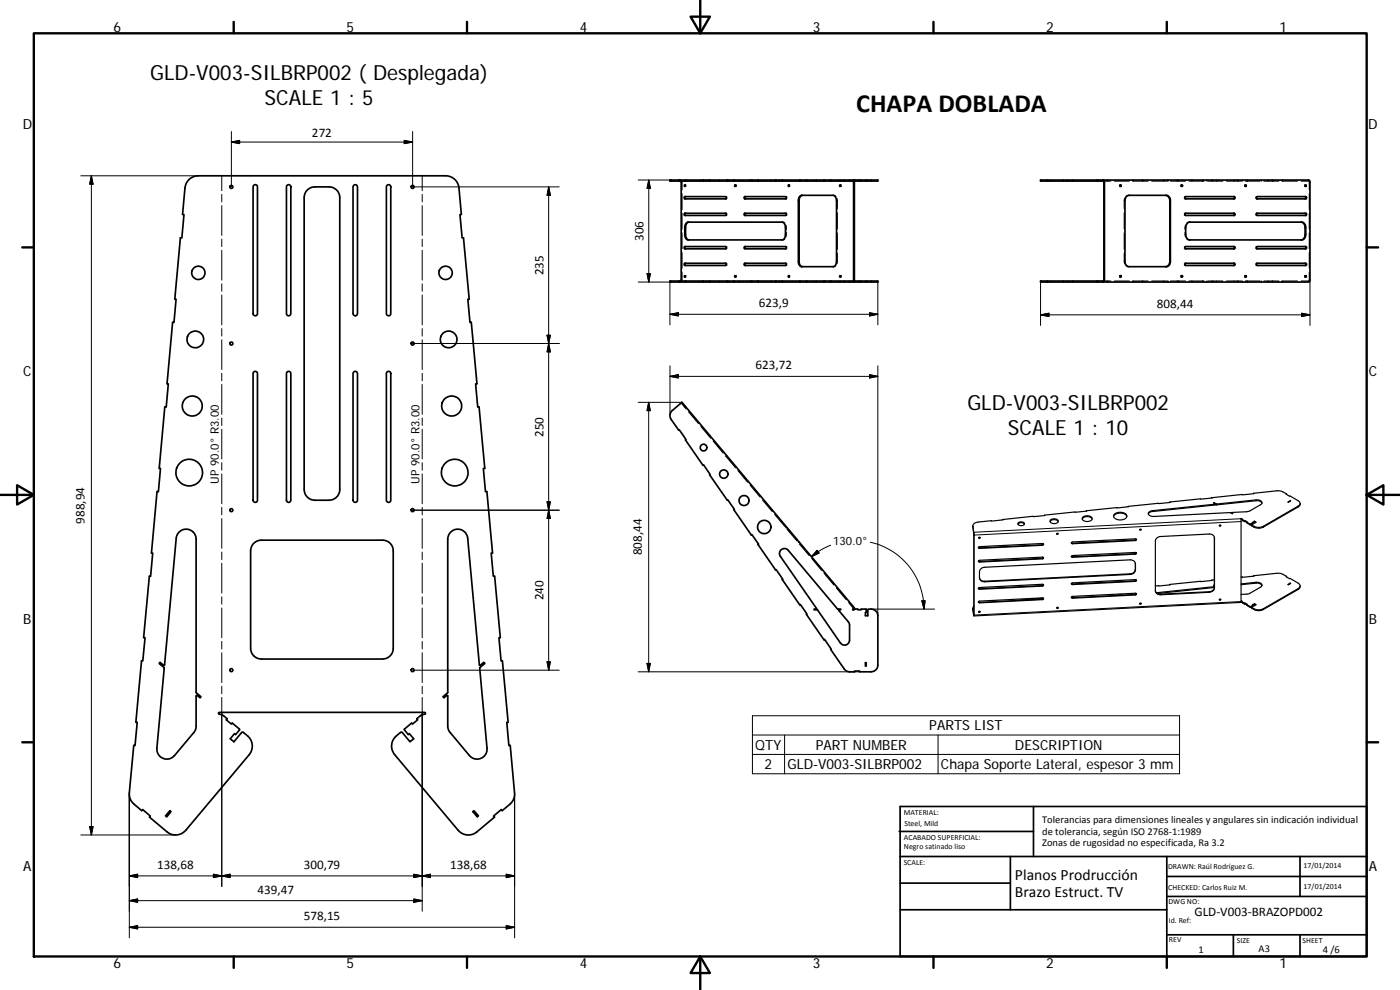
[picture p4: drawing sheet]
<svg xmlns="http://www.w3.org/2000/svg" width="420mm" height="297mm" viewBox="0 0 420 297" stroke-linecap="round" stroke-linejoin="round" font-family="sans-serif">
<g fill="none" stroke="#000" stroke-width=".51">
<path d="M56.8 53.8l1.2-.8 1.5-.3h74.2a4 4 0 0 1 4 3.7l.8 7.9-.5 .1 .7 7h.4l1.7 18.3-.4 .1 .6 7 .4-.1 1.7 18.4-.4 .1 .7 7 .4-.1 1.7 18.4-.4 .1 .6 7 .4-.1 1.7 18.4h-.4l.6 7h.5l1.6 18.4h-.4l.7 7h.4l1.7 18.4h-.4l.6 7h.4l1.3 14.2a3.9 3.9 0 0 1-1.4 3.4l-2.3 1.9-.2-.3-2.4 2 .3 .3-5.3 4.4a4 4 0 0 1-5.6-.5l-19-22.7a4 4 0 0 1 .5-5.6l1.5-1.1 2.6 2.9 1.1-.9-1.4-1.6-.3 .3-1.2-1.6 2.2-1.8 .3 .3 1.6-1.3-.3-.4 1.3-1 1.1-.3 .1-.5h-62l.2 .5 1.1 .3 1.3 1-.3 .4 1.6 1.3 .2-.3 2.1 1.7 .1 .3-1.2 1.4-.3-.3-1.3 1.6 1.1 .9 2.5-2.9 1.6 1.1a4 4 0 0 1 .5 5.6l-19 22.7a4 4 0 0 1-5.7 .5l-5.2-4.4 .2-.3-2.3-2-.3 .3-2.3-1.9a4 4 0 0 1-1.4-3.4l1.3-14.2h.4l.7-7h-.4l1.7-18.4h.4l.6-7h-.4l1.7-18.4h.4l.6-7h-.3l1.6-18.4 .4 .1 .7-7-.4-.1 1.7-18.4 .4 .1 .6-7-.4-.1 1.7-18.4 .4 .1 .6-7-.3-.1 1.6-18.3h.5l.6-7-.4-.1 .7-7.9 .4-1.4zM76.2 55.6a.66 .66 0 0 1 .7-.1 .66 .66 0 0 1 .4 .6v38a.66 .66 0 0 1-.7 .7 .66 .66 0 0 1-.6-.7v-38zM86.2 55.6a.66 .66 0 0 1 .7-.1 .66 .66 0 0 1 .4 .6v38a.66 .66 0 0 1-.7 .7 .66 .66 0 0 1-.6-.7v-38zM92.2 57l1-.7 .9-.2h4.7a3.3 3.3 0 0 1 3.2 3.2v87.6a3.3 3.3 0 0 1-3.2 3.2h-4.3a3.2 3.2 0 0 1-3.2-3.2v-87.6l.2-1.2zM106.2 55.6a.67 .67 0 0 1 .7-.1 .67 .67 0 0 1 .4 .6v38a.67 .67 0 0 1-.7 .6 .67 .67 0 0 1-.7-.6v-38zM116.2 55.6a.66 .66 0 0 1 .7-.1 .66 .66 0 0 1 .4 .6v38a.66 .66 0 0 1-.7 .7 .66 .66 0 0 1-.6-.7v-38zM203.7 54h-2.6v.3h2.6M203.7 54h2M203.7 54.3h2M203.7 54v.3M203.9 54v.3M204.2 54.3l.2 .2v29.5l-.2 .3"/>
<path d="M205.4 59.1l12.3-.1 .2 .3-.2 .4h-12.2zM205.6 55.6v.3M205.7 54.3h5.3M205.7 54h5.3M205.7 54v.3M205.7 59a.36 .36 0 0 0-.2 .3 .36 .36 0 0 0 .2 .4M211 54h7.2M211 54.3h7.2M211 54v.3M211.1 54v.3M213 54v.3M218.2 54h2"/>
<path d="M218.2 54.3h2M218.2 54v.3M218.4 54v.3M220.2 54.3h5.3M220.2 54h5.3M220.2 54v.3M220.7 55.6v.3M223.4 59.1l12.3-.1 .2 .4-.2 .3h-12.2zM223.7 59l-.2 .2 .2 .5M225.5 54h2M225.5 54v.3M225.5 54.3h2"/>
<path d="M225.7 54v.3M227.5 54.3h5.3M227.5 54h5.3M227.5 54v.3M232.8 54h2M232.8 54.3h2M232.8 54v.3M232.9 54v.3M234.8 54.3h5.2M234.8 54h5.2M234.8 54v.3M236.8 55.6v.3"/>
<path d="M240 54v.3M240 54h2M240 54.3h2M240.1 58.8l.5-.2h9.4a1.41 1.41 0 0 1 1 1.6v18.2a1.49 1.49 0 0 1-1 1.6h-9.4a1.34 1.34 0 0 1-1-1.6v-18.5zM240.2 54v.3M240.8 58.6a1.34 1.34 0 0 0-1 1.6v18.2a1.39 1.39 0 0 0 1 1.6M242 54v.3M242 54.3h5.3M242 54h5.3M247.3 54h2M247.3 54.3h2M247.3 54v.3"/>
<path d="M247.5 54v.3M249.3 54h14.2v.3h-14.2M249.3 54v.3M252.2 55.6v.3M256 54.3l.2 .2v29.5l-.2 .3M256.4 54.3v30M256.5 54v.3M258 54v.3M331.1 54h-18.8v.3h18.8M331.1 54v.3M331.1 54h61.7l.3 .6v29.4l-.2 .6h-61.8M331.1 54l.4 .4v29.8l-.4 .4"/>
<path d="M331.1 54.3l.2 .3v29.4l-.2 .3M336.2 55.5v.4M338 59l.8-.4h11.2a1.42 1.42 0 0 1 1.2 1.6v18.2a1.46 1.46 0 0 1-1.2 1.6h-11.2a1.38 1.38 0 0 1-1.2-1.6v-18.5zM349.8 58.6a1.49 1.49 0 0 1 1.3 1.6v18.2a1.54 1.54 0 0 1-1.3 1.6M354.6 55.5v.4M355.7 59.1l14.7-.1a.35 .35 0 0 1 .3 .3 .35 .35 0 0 1-.3 .4h-14.6l-.2-.4zM370.2 59a.35 .35 0 0 1 .3 .3 .35 .35 0 0 1-.3 .4M373.7 55.5v.4M377.1 59.1l14.8-.1a.35 .35 0 0 1 .2 .3 .35 .35 0 0 1-.2 .4h-14.6l-.2-.3zM391.7 59a.35 .35 0 0 1 .2 .3 .35 .35 0 0 1-.2 .4M391.8 55.5v.4M205.4 64.1l12.3-.1 .2 .3-.2 .3h-12.2z"/>
<path d="M205.4 74.1l12.3-.1 .2 .3-.2 .4h-12.2zM205.4 79h12.3l.2 .3-.2 .4h-12.2l-.2-.4zM205.7 79a.35 .35 0 0 0-.2 .3 .35 .35 0 0 0 .2 .4M205.7 74a.36 .36 0 0 0-.2 .3 .36 .36 0 0 0 .2 .4M205.7 64a.35 .35 0 0 0-.2 .3 .35 .35 0 0 0 .2 .3M206 66.9l.5-.2h28.2a1.41 1.41 0 0 1 1 1.5v2.2a1.49 1.49 0 0 1-1 1.6h-28.2a1.34 1.34 0 0 1-1-1.6v-2.4zM206.8 66.7a1.38 1.38 0 0 0-1.1 1.5v2.2a1.44 1.44 0 0 0 1.1 1.6M223.4 64.1l12.3-.1 .2 .4-.2 .2h-12.2zM223.4 74.1l12.3-.1 .2 .4-.2 .3h-12.2zM223.4 79.1l12.3-.1 .2 .4-.2 .3h-12.2zM223.7 64l-.2 .2 .2 .4M223.7 74l-.2 .2 .2 .5"/>
<path d="M223.7 79l-.2 .2 .2 .5M355.7 64.1l14.7-.1a.34 .34 0 0 1 .3 .3 .34 .34 0 0 1-.3 .3h-14.6zM355.7 74.1l14.7-.1a.35 .35 0 0 1 .3 .3 .35 .35 0 0 1-.3 .4h-14.6zM355.8 79h14.6a.34 .34 0 0 1 .3 .3 .34 .34 0 0 1-.3 .4h-14.6l-.2-.4zM356.5 66.9l.6-.2h33.5a1.44 1.44 0 0 1 1.3 1.5v2.2a1.49 1.49 0 0 1-1.3 1.6h-33.5a1.44 1.44 0 0 1-1.3-1.6l.1-2.7zM370.2 64a.34 .34 0 0 1 .3 .3 .34 .34 0 0 1-.3 .3M370.2 74a.35 .35 0 0 1 .3 .3 .35 .35 0 0 1-.3 .4M370.2 79a.34 .34 0 0 1 .3 .3 .34 .34 0 0 1-.3 .4M377.1 74.1l14.8-.1a.35 .35 0 0 1 .2 .3 .35 .35 0 0 1-.2 .4h-14.6l-.2-.3zM377.1 64.1l14.8-.1a.34 .34 0 0 1 .2 .3 .34 .34 0 0 1-.2 .3h-14.6l-.2-.2zM377.2 79h14.7a.34 .34 0 0 1 .2 .3 .34 .34 0 0 1-.2 .4h-14.6l-.2-.4zM390.5 66.7a1.45 1.45 0 0 1 1.2 1.5v2.2a1.5 1.5 0 0 1-1.2 1.6"/>
<path d="M391.7 79a.34 .34 0 0 1 .2 .3 .34 .34 0 0 1-.2 .4M391.7 74a.35 .35 0 0 1 .2 .3 .35 .35 0 0 1-.2 .4M391.7 64a.34 .34 0 0 1 .2 .3 .34 .34 0 0 1-.2 .3M203.7 84.3h2M203.7 84.6h2M203.7 84.3h-2.6v.3h2.6M203.7 84.3v.3M203.9 84.3v.3M205.6 82.8v.3M205.7 84.3h5.3M205.7 84.6h5.3M205.7 84.3v.3"/>
<path d="M211 84.3h2M211 84.6h2M211 84.3v.3M211.1 84.3v.3M213 84.3h5.2M213 84.6h5.2M213 84.3v.3M218.2 84.3h2M218.2 84.6h2M218.2 84.3v.3M218.4 84.3v.3M220.2 84.3h5.3"/>
<path d="M220.2 84.6h5.3M220.2 84.3v.3M220.7 82.8v.3M225.5 84.3h2M225.5 84.6h2M225.5 84.3v.3M225.7 84.3v.3M227.5 84.3h5.3M227.5 84.6h5.3M227.5 84.3v.3M232.8 84.3h2M232.8 84.6h2"/>
<path d="M232.8 84.3v.3M232.9 84.3v.3M234.8 84.3h5.2M234.8 84.6h5.2M234.8 84.3v.3M236.8 82.8v.3M240 84.3h2M240 84.3v.3M240 84.6h2M240.2 84.3v.3M242 84.3v.3M242 84.3h5.3"/>
<path d="M242 84.6h5.3M247.3 84.3h2M247.3 84.6h2M247.3 84.3v.3M247.5 84.3v.3M249.3 84.3h14.2v.3h-14.2M249.3 84.3v.3M252.2 82.8v.3M256.5 84.3v.3M258 84.3v.3M331.1 84.3h-18.8v.3h18.8M331.1 84.3v.3"/>
<path d="M336.2 82.7v.4M354.6 82.7v.4M373.7 82.7v.4M391.8 82.7v.4M76.2 111.6a.66 .66 0 0 1 .7-.1 .66 .66 0 0 1 .4 .6v38a.66 .66 0 0 1-.7 .6 .66 .66 0 0 1-.6-.6v-38zM86.2 111.6a.66 .66 0 0 1 .7-.1 .66 .66 0 0 1 .4 .6v38a.66 .66 0 0 1-.7 .6 .66 .66 0 0 1-.6-.6v-38zM106.2 111.6a.67 .67 0 0 1 .7-.1 .67 .67 0 0 1 .4 .6v38a.67 .67 0 0 1-.7 .6 .67 .67 0 0 1-.7-.6v-38zM116.2 111.6a.66 .66 0 0 1 .7-.1 .66 .66 0 0 1 .4 .6v38a.66 .66 0 0 1-.7 .6 .66 .66 0 0 1-.6-.6v-38zM201.5 123.4l3.2-2.7 51.7 61.7-.5 .4 .1 .2 .8-.2 1.7 .2v-.2h1.4l.1 .9h-.3v1h.7l.1-1.9a2.18 2.18 0 0 1 3 1.9v14.9a2.04 2.04 0 0 1-2 2h-3.5v-.3l-3.3 .2-.9-.3-.4-.5-5.9-8.9-.2 .2-7.1-10.6-.2 .1-7.1-10.6-.1 .1-5.3-7.6 .2-.1-2-2.9-.2 .1-5.3-7.6 .2-.1-7.4-10.3 .1-.2-2-2.8-.1 .1-5.3-7.6 .2-.1-2-2.9-.2 .1-2.3-3.3a1.99 1.99 0 0 1 .1-2.4zM53.8 159.7a2.97 2.97 0 0 1 3.2-.7 2.97 2.97 0 0 1 1.9 2.8v45.9l1.4 1.3-.3 .4-.9-.8-.2 .2v9.1l-.3 1.2-6.2 7.6a3 3 0 0 1-3.5 .8 3 3 0 0 1-1.8-3l2.2-24-1.5-1.4 .2-.4 1.1 .9h.3l3.5-38.1 .3-1.2zM135.1 159.9a2.99 2.99 0 0 1 3.2-1 2.99 2.99 0 0 1 2.1 2.6l3.5 38 .2 .1 1.1-.9 .3 .4-1.5 1.4 2.2 24a3 3 0 0 1-1.9 3 3 3 0 0 1-3.4-.8l-6.3-7.6-.2-1.2v-9.1l-.3-.2-.9 .8-.3-.4 1.5-1.3v-45.9l.2-1.2zM76.2 163l1-.7 1.2-.2h36.4a3.2 3.2 0 0 1 3.2 3.2v29.2a3.2 3.2 0 0 1-3.2 3.2h-36.4a3.3 3.3 0 0 1-3.2-3.2v-29.2l.3-1.3z"/>
<path d="M234.3 165.1a1.53 1.53 0 0 1 2.3 0l14.7 17.6 1 .1v.2l-.6 .1 2.9 3.5 .3 .7 .1 4.8a1.51 1.51 0 0 1-1.1 1.4 1.51 1.51 0 0 1-1.7-.6l-6.8-9.9h-1.1v-.2l.8-.2-11.1-15.9-.1-.9zM259.7 198.8h.3v1.1h-.3zM51 243.2l.3 .3-1.3 1.6-.3-.3zM141.9 243.5l.3-.3 1.4 1.6-.4 .3zM269.8 249.5h40.4M270.1 257h140.1M270.1 242h140.1v45h-140.1zM303.2 257v16M310.2 242v15M350.2 257v30M390.2 257v12M270.1 273h80.1"/>
<path d="M270.1 265h33.1M350.2 269h60M350.2 263h60M350.2 280.5h60M370.2 280.5v6.5M390.2 280.5v6.5"/>
<circle cx="69.4" cy="56.1" r=".45"/>
<circle cx="123.8" cy="56.1" r=".45"/>
<circle cx="205.5" cy="55.7" r=".19"/>
<circle cx="220.6" cy="55.7" r=".19"/>
<circle cx="236.7" cy="55.7" r=".19"/>
<circle cx="252.1" cy="55.7" r=".19"/>
<circle cx="336.3" cy="55.7" r=".2"/>
<circle cx="354.7" cy="55.7" r=".2"/>
<circle cx="373.8" cy="55.7" r=".2"/>
<circle cx="391.8" cy="55.7" r=".19"/>
<circle cx="59.5" cy="81.9" r="2.01"/>
<circle cx="133.7" cy="81.9" r="2.01"/>
<circle cx="205.5" cy="82.9" r=".18"/>
<circle cx="220.6" cy="82.9" r=".18"/>
<circle cx="236.7" cy="82.9" r=".18"/>
<circle cx="252.1" cy="82.9" r=".18"/>
<circle cx="336.3" cy="82.9" r=".19"/>
<circle cx="354.7" cy="82.9" r=".19"/>
<circle cx="373.9" cy="82.9" r=".19"/>
<circle cx="391.8" cy="82.9" r=".18"/>
<circle cx="58.6" cy="101.9" r="2.5"/>
<circle cx="69.4" cy="103.1" r=".45"/>
<circle cx="123.8" cy="103.1" r=".45"/>
<circle cx="134.6" cy="101.9" r="2.5"/>
<circle cx="57.7" cy="121.8" r="3"/>
<circle cx="135.6" cy="121.8" r="3"/>
<circle cx="211.1" cy="134.3" r="1"/>
<circle cx="56.8" cy="141.8" r="4"/>
<circle cx="69.4" cy="153.1" r=".44"/>
<circle cx="123.8" cy="153.1" r=".44"/>
<circle cx="136.5" cy="141.8" r="4"/>
<circle cx="217.2" cy="142.2" r="1.25"/>
<circle cx="223.3" cy="150.2" r="1.49"/>
<circle cx="229.4" cy="158.1" r="2"/>
<circle cx="69.4" cy="201.1" r=".44"/>
<circle cx="123.8" cy="201.1" r=".44"/>
</g>
<g fill="none" stroke="#000" stroke-width=".36">
<path d="M204.2 54l.3 .1M204.6 54.4l.1 2.6M204.7 58.1v4.8M205.5 55.5h.1M205.5 55.9h.1M205.6 55.6h.3M205.6 55.9h.3M205.7 55.5h.1M205.7 55.9h.1M205.9 54v.1M205.9 54.2v.1M210.2 54v.1"/>
<path d="M210.2 54.2v.1M212.1 54v.1M212.1 54.2v.1M213.1 54v.1M213.1 54.2v.1M216 54v.1M216 54.2v.1M217.7 59.7h.1M217.7 59h.1M217.9 59l.3 .2M218.2 59.5l-.3 .2M218.4 54v.1"/>
<path d="M218.4 54.2v.1M220.4 54v.1M220.4 54.2v.1M220.6 55.5h.1M220.6 55.9h.1M220.7 55.6h.2M220.7 55.9h.2M220.8 55.5h.1M220.8 55.9h.1M221.8 54v.1M221.8 54.2v.1M224.8 54v.1"/>
<path d="M224.8 54.2v.1M227.3 54v.1M227.3 54.2v.1M227.7 54v.1M227.7 54.2v.1M231.4 54v.1M231.4 54.2v.1M233.9 54v.1M233.9 54.2v.1M234.9 54v.1M234.9 54.2v.1M235.7 59.7h.1"/>
<path d="M235.7 59h.1M235.9 59l.2 .2M236.1 59.5l-.2 .2M236.7 55.5h.2M236.7 55.9h.2M236.8 55.6h.2M236.8 55.9h.2M242.2 54v.1M242.2 54.2v.1M244.3 54v.1M244.3 54.2v.1M245.1 54v.1"/>
<path d="M245.1 54.2v.1M249.4 54v.1M249.4 54.2v.1M250 58.6h.1M250.2 58.6l.6 .3M251.2 59.5l.1 3.1M251.7 54v.1M251.7 54.2v.1M252.1 55.5h.1M252.1 55.9h.1M252.2 55.6h.2M252.2 55.9h.2"/>
<path d="M252.3 55.5h.1M252.3 55.9h.1M252.3 54v.1M252.3 54.2v.1M255 54v.1M255 54.2v.1M255.9 54.2v.1M256.1 54.1h-.2M256.3 54.2l.1 .1M257.4 54v.1M257.4 54.2v.1M258.5 54v.1"/>
<path d="M258.5 54.2v.1M259.7 54v.1M259.7 54.2v.1M260 54v.1M260 54.2v.1M260.4 54v.1M260.4 54.2v.1M312.5 54v.1M312.5 54.2v.1M314 54v.1M314 54.2v.1M315 54v.1"/>
<path d="M315 54.2v.1M319 54v.1M319 54.2v.1M319.1 54v.1M319.1 54.2v.1M320.3 54v.1M320.3 54.2v.1M321.9 54v.1M321.9 54.2v.1M322 54v.1M322 54.2v.1M329.1 54v.1"/>
<path d="M329.1 54.2v.1M329.5 54v.1M329.5 54.2v.1M329.6 54v.1M329.6 54.2v.1M330.1 54v.1M330.1 54.2v.1M330.8 54v.1M330.8 54.2v.1M330.9 54v.1M330.9 54.2v.1M331.1 54.2l2.2 .1"/>
<path d="M331.1 54v.1M332.3 54v.1M332.3 54.2v.1M332.5 54v.1M332.5 54.2v.1M334.5 54.3h4.4M336 55.9h.2M336.1 55.5h.2M336.1 55.9h.2M336.2 55.5l-.2 .1M337.6 59.5l-.2 3.1M338.7 58.6l-.7 .3"/>
<path d="M338.8 58.6h.1M340 54v.1M340 54.2v.1M340.1 54.3h4.4M340.1 54v.1M340.1 54.2v.1M342.8 54v.1M342.8 54.2v.1M343 54v.1M343 54.2v.1M345.7 54.3h4.5M349.3 54v.1"/>
<path d="M349.3 54.2v.1M350.4 54v.1M350.4 54.2v.1M350.6 54v.1M350.6 54.2v.1M351.3 54.3h4.5M353.3 54v.1M353.3 54.2v.1M353.4 54v.1M353.4 54.2v.1M353.7 54v.1M353.7 54.2v.1"/>
<path d="M354.4 55.9h.2M354.5 55.5l-.1 .1M354.5 55.9h.1M354.7 55.5h.1M354.7 55.9h.1M355.4 59.5l.3 .2M355.7 59.7h.1M355.7 59l-.3 .2M355.8 59.7h.1M355.8 59h.1M356.9 54.3h4.5M357.7 54v.1"/>
<path d="M357.7 54.2v.1M360.9 54v.1M360.9 54.2v.1M361 54v.1M361 54.2v.1M362.2 54v.1M362.2 54.2v.1M362.5 54.3h4.5M363.8 54v.1M363.8 54.2v.1M363.9 54v.1M363.9 54.2v.1"/>
<path d="M365.2 54v.1M365.2 54.2v.1M368.1 54.3h4.5M370.4 54v.1M370.4 54.2v.1M371.4 54v.1M371.4 54.2v.1M371.5 54v.1M371.5 54.2v.1M372.9 54v.1M372.9 54.2v.1M373.5 55.9h.2"/>
<path d="M373.7 55.5h.2M373.7 55.9h.2M373.7 54.3h4.5M373.7 55.5l-.2 .1M374.3 54v.1M374.3 54.2v.1M374.4 54v.1M374.4 54.2v.1M376.9 59.5l.4 .2M377.2 59l-.3 .2M377.2 59h.1M378.6 54v.1"/>
<path d="M378.6 54.2v.1M379.3 54.3h4.5M380.6 54v.1M380.6 54.2v.1M381.9 54v.1M381.9 54.2v.1M382 54v.1M382 54.2v.1M384.8 54v.1M384.8 54.2v.1M384.9 54.2l4.5 .1M384.9 54v.1"/>
<path d="M390.5 54.3l2.4 .1M391.6 55.9h.2M391.7 55.5h.2M391.7 55.9h.2M391.8 55.5l-.2 .1M392.9 54.5v2.5M392.9 58.1v4.8M204.7 64v4.7M204.7 69.9v4.7M204.7 75.8v4.7M217.7 64h.1M217.7 64.6h.1"/>
<path d="M217.7 74h.1M217.7 74.7h.1M217.7 79h.1M217.7 79.7h.1M217.9 79l.3 .2M217.9 74l.3 .2M217.9 64l.3 .2M218.2 79.4l-.3 .3M218.2 74.5l-.3 .2M218.2 64.5l-.3 .1M234.7 72h.1M234.7 66.7h.1"/>
<path d="M234.8 66.7l.7 .3M235.5 71.7l-.7 .3M235.7 64h.1M235.7 64.6h.1M235.7 74h.1M235.7 74.7h.1M235.7 79h.1M235.7 79.7h.1M235.8 67.6l.2 1.4M235.9 64l.2 .2M235.9 74l.2 .2M235.9 79l.2 .2"/>
<path d="M236 69.7l-.2 1.4M236.1 64.5l-.2 .1M236.1 74.5l-.2 .2M236.1 79.4l-.2 .3M250.8 79.7l-.6 .3M251.3 76l-.1 3.1M251.3 63.9v4.8M251.3 69.9v4.9M337.4 76l.2 3.1M337.4 63.9v4.8M337.4 69.9v4.9M338 79.8l.7 .2"/>
<path d="M355.4 64.5l.3 .1M355.4 74.5l.3 .2M355.4 79.5l.3 .2M355.7 64h.1M355.7 64.6h.1M355.7 69.7l.1 1.4M355.7 64l-.3 .2M355.7 74h.1M355.7 74.7h.1M355.7 74l-.3 .2M355.7 79h.1M355.7 79.7h.1"/>
<path d="M355.7 79l-.3 .2M355.8 67.5l-.1 1.5M355.8 64h.1M355.8 64.6h.1M355.8 74h.1M355.8 74.7h.1M355.8 79h.1M355.8 79.7h.1M356.2 71.7l.7 .3M356.9 66.7l-.7 .2M356.9 66.7h.1M357 72h.1"/>
<path d="M357 66.7h.1M376.9 79.5l.4 .2M376.9 74.5l.4 .2M376.9 64.5l.4 .1M377.2 74l-.3 .2M377.2 74h.1M377.3 79l-.4 .2M377.3 64l-.4 .2M392.9 64v4.7M392.9 69.9v4.7M392.9 75.8v4.7M204.5 84.5l-.3 .1"/>
<path d="M204.7 81.7l-.1 2.6M205.5 82.7h.1M205.5 83.1h.1M205.6 82.8h.3M205.6 83.1h.3M205.7 82.7h.1M205.7 83.1h.1M205.9 84.3v.1M205.9 84.5v.1M210.2 84.3v.1M210.2 84.5v.1M212.1 84.3v.1"/>
<path d="M212.1 84.5v.1M213.1 84.3v.1M213.1 84.5v.1M216 84.3v.1M216 84.5v.1M218.4 84.3v.1M218.4 84.5v.1M220.4 84.3v.1M220.4 84.5v.1M220.6 82.7h.1M220.6 83.1h.1M220.7 82.8h.2"/>
<path d="M220.7 83.1h.2M220.8 82.7h.1M220.8 83.1h.1M221.8 84.3v.1M221.8 84.5v.1M224.8 84.3v.1M224.8 84.5v.1M227.3 84.3v.1M227.3 84.5v.1M227.7 84.3v.1M227.7 84.5v.1M231.4 84.3v.1"/>
<path d="M231.4 84.5v.1M233.9 84.3v.1M233.9 84.5v.1M234.9 84.3v.1M234.9 84.5v.1M236.7 82.7h.2M236.7 83.1h.2M236.8 82.8h.2M236.8 83.1h.2M242.2 84.3v.1M242.2 84.5v.1M244.3 84.3v.1"/>
<path d="M244.3 84.5v.1M245.1 84.3v.1M245.1 84.5v.1M249.4 84.3v.1M249.4 84.5v.1M250 80h.1M251.7 84.3v.1M251.7 84.5v.1M252.1 82.7h.1M252.1 83.1h.1M252.2 82.8h.2M252.2 83.1h.2"/>
<path d="M252.3 82.7h.1M252.3 83.1h.1M252.3 84.3v.1M252.3 84.5v.1M255 84.3v.1M255 84.5v.1M255.9 84.5l.2 .1M255.9 84.3v.1M256.4 84.3l-.1 .2M257.4 84.3v.1M257.4 84.5v.1M258.5 84.3v.1"/>
<path d="M258.5 84.5v.1M259.7 84.3v.1M259.7 84.5v.1M260 84.3v.1M260 84.5v.1M260.4 84.3v.1M260.4 84.5v.1M312.5 84.3v.1M312.5 84.5v.1M314 84.3v.1M314 84.5v.1M315 84.3v.1"/>
<path d="M315 84.5v.1M319 84.3v.1M319 84.5v.1M319.1 84.3v.1M319.1 84.5v.1M320.3 84.3v.1M320.3 84.5v.1M321.9 84.3v.1M321.9 84.5v.1M322 84.3v.1M322 84.5v.1M329.1 84.3v.1"/>
<path d="M329.1 84.5v.1M329.5 84.3v.1M329.5 84.5v.1M329.6 84.3v.1M329.6 84.5v.1M330.1 84.3v.1M330.1 84.5v.1M330.8 84.3v.1M330.8 84.5v.1M330.9 84.3v.1M330.9 84.5v.1M331.1 84.5v.1"/>
<path d="M332.3 84.3v.1M332.3 84.5v.1M332.5 84.3v.1M332.5 84.5v.1M333.3 84.3l-2.2 .1M334.5 84.3h4.4M336 83.1h.2M336.1 82.7h.2M336.1 83.1h.2M336.2 82.7l-.2 .1M338.8 80h.1M340 84.3v.1"/>
<path d="M340 84.5v.1M340.1 84.3h4.4M340.1 84.3v.1M340.1 84.5v.1M342.8 84.3v.1M342.8 84.5v.1M343 84.3v.1M343 84.5v.1M345.7 84.3h4.5M349.3 84.3v.1M349.3 84.5v.1M350.4 84.3v.1"/>
<path d="M350.4 84.5v.1M350.6 84.3v.1M350.6 84.5v.1M351.3 84.3h4.5M353.3 84.3v.1M353.3 84.5v.1M353.4 84.3v.1M353.4 84.5v.1M353.7 84.3v.1M353.7 84.5v.1M354.4 83.1h.1M354.5 82.7h.1"/>
<path d="M354.6 82.7l-.2 .1M354.7 82.7h.1M354.7 83.1h.1M356.9 84.3h4.5M357.7 84.3v.1M357.7 84.5v.1M360.9 84.3v.1M360.9 84.5v.1M361 84.3v.1M361 84.5v.1M362.2 84.3v.1M362.2 84.5v.1"/>
<path d="M362.5 84.3h4.5M363.8 84.3v.1M363.8 84.5v.1M363.9 84.3v.1M363.9 84.5v.1M365.2 84.3v.1M365.2 84.5v.1M368.1 84.3h4.5M370.4 84.3v.1M370.4 84.5v.1M371.4 84.3v.1M371.4 84.5v.1"/>
<path d="M371.5 84.3v.1M371.5 84.5v.1M372.9 84.3v.1M372.9 84.5v.1M373.5 83.1h.2M373.7 82.7h.2M373.7 83.1h.2M373.7 84.3h4.5M373.7 82.7l-.2 .1M374.3 84.3v.1M374.3 84.5v.1M374.4 84.3v.1"/>
<path d="M374.4 84.5v.1M378.6 84.3v.1M378.6 84.5v.1M379.3 84.3h4.5M380.6 84.3v.1M380.6 84.5v.1M381.9 84.3v.1M381.9 84.5v.1M382 84.3v.1M382 84.5v.1M384.8 84.3v.1M384.8 84.5v.1"/>
<path d="M384.9 84.5v.1M389.4 84.3l-4.5 .1M391.6 83.1h.2M391.7 82.7h.2M391.7 83.1h.2M391.8 82.7l-.2 .1M392.9 84.2l-2.4 .1M392.9 81.7v2.4M204.4 120.9l1.5 1.8M205.4 121.9h-.1M205.5 121.7v.1M205.6 121.8l-.2 .2"/>
<path d="M205.6 122.1l-.1 .1M205.7 122.3h-.1M205.7 122v.1M205.9 122.2h-.1M206.7 123.6l2.9 3.5M210.4 128l2.9 3.5M214.1 132.4l2.9 3.5M217.8 136.8l2.9 3.5M218 136.9l-.1 .1M218.2 136.8l-.1 .1M220.6 140h-.1M220.7 139.8v.1"/>
<path d="M220.8 140.3v.1M221 140.2h-.1M221.5 141.2l2.9 3.5M223.4 143.3l-.1 .1M223.5 143.2v.1M225.1 145.6l3 3.5M228.8 150l3 3.5M232.5 154.4l3 3.5M235.8 158.1l-.1 .1M236 158l-.1 .1M236 158.4h-.1M236.2 158.2l-.1 .1"/>
<path d="M236.2 158.8l3 3.5M236.6 159.1l-.1 .1M236.8 159h-.1M236.9 159.4l-.1 .1M237.1 159.3l-.1 .1M291.9 157.8l.4 2.6v24.4l-.4-2.3M301 155.9v.1M301 155.9l-7.4 .7a1.52 1.52 0 0 0-1.6 1.3l.3 2.6M305.5 157.3a1.24 1.24 0 0 1 1.9 0M305.6 156.9a1.05 1.05 0 0 1 1.8 .4 1.07 1.07 0 0 1-1 .5 1.07 1.07 0 0 1-.9-.8zM313.5 154.6v.1M313.5 154.6l-12.5 1.3"/>
<path d="M315.1 156.5a1.56 1.56 0 0 1 2.5 0M315.3 156a1.53 1.53 0 0 1 2.3 .4 1.37 1.37 0 0 1-1.3 .7 1.37 1.37 0 0 1-1.2-.8zM324.8 155.7a1.84 1.84 0 0 1 3 0M324.9 155.3a1.84 1.84 0 0 1 2.9 .3 1.72 1.72 0 0 1-3 0zM326.1 153.2v.2M326.1 153.2l-12.6 1.4M334.2 155a2.4 2.4 0 0 1 4 0M334.4 154.4a2.55 2.55 0 0 1 3.8 .3 2.1 2.1 0 0 1-3.1 1.1 .9 .9 0 0 1-.7-1.4zM338.6 151.9v.2M338.6 151.9l-12.5 1.3M342.4 158.8l-.3 .1M344.8 153.7l1.1-.5 18.8-1.9-.5-.4 .1-.1 .8 .4 11.9-1.2a1.32 1.32 0 0 1 1.7 1l-.2 .3-3.8 2.2-5 .3 .3 .3-.1 .1-.8-.4-22.9 1.2a1.09 1.09 0 0 1-1.1-.2 1.09 1.09 0 0 1-.3-1.1z"/>
<path d="M351.1 150.6v.1M351.1 150.6l-12.5 1.3M363.7 149.3v.1M363.7 149.3l-12.6 1.3M364.3 150.8v.2M366.3 157.6h-.3M369.6 153.8v.2M372.4 155.9l1.1 .6M373.5 156.3l-1.1-.7 .1 24.9M373.5 156.5l.7 .3M373.5 156.3l.8 .3-.1 .1M373.5 156.3v.2"/>
<path d="M373.6 156.2v.2M374.2 156.7l1.1 .6 .7-.4M374.2 156.7v.2l1 .6 .8-.4v-.2M376.2 148v.1M376.2 148l-12.5 1.3M376.2 148l7.7-.7 2.2 .9M376.5 156.6l-.5 .4M376.5 156.6l.3 .2M376.5 156.4v.2M376.5 156.4l-.7 .4 .2 .1M378.7 151a1.6 1.6 0 0 0-1.7-.8l-11.9 1.3-.4-.2-.1 .2-19 2-.7 .3-.3 .4M386.1 148.2l-.1 .1 3.6 1.9a.85 .85 0 0 1 .6 .8 .85 .85 0 0 1-.6 .8l-10.5 6.1a2.89 2.89 0 0 1-3.4-.5l1.3-.7-.5-.3"/>
<path d="M386.1 148.2v.2M386.5 150.6l.9-.3zM387.2 150.2v.2M390.2 151l-.1 .7-.5 .4-10.5 6a3.2 3.2 0 0 1-3.4-.4v-.2M239.7 162.7l-.1 .1M239.8 162.6h-.1M239.9 163.2l3 3.5M243.6 167.6l3 3.5M247.3 172l3 3.5M251 176.4l3 3.5M251.3 176.2l-.3 .2M252.1 177.5h-.1"/>
<path d="M252.2 177.4h-.1M252.3 177.8v.1M252.5 177.7l-.1 .1M293.7 164.1l19.2-1a.28 .28 0 0 1 .3 .2 .28 .28 0 0 1-.3 .3l-18.9 .9-.3-.1zM293.7 176.4l19.2-1.1a.28 .28 0 0 1 .3 .3 .28 .28 0 0 1-.3 .3l-18.9 .9-.3-.1zM293.7 168.2l19.2-1a.27 .27 0 0 1 .3 .2 .27 .27 0 0 1-.3 .3l-18.9 1-.3-.2zM294.1 161.2l-.4 .1M294.3 170.7l1.3-.5 43.6-2.2a1.41 1.41 0 0 1 1.6 1.2v1.8a1.56 1.56 0 0 1-1.6 1.4l-43.6 2.2a1.38 1.38 0 0 1-1.6-1.3v-1.9zM313.1 179.5l-7.6 .6M313.2 179.5l-.3 .3-19.3 .8M313.2 163.2l-.3 .2-19.3 .9M313.2 175.5l-.3 .2-19 1-.3-.2"/>
<path d="M313.2 167.3l-.2 .2-19.4 .8M317.6 160.1h-.4M321.6 174.9l19.2-1a.27 .27 0 0 1 .3 .3 .27 .27 0 0 1-.3 .2l-19 1-.3-.1zM321.6 166.8l19.2-1a.27 .27 0 0 1 .3 .2 .27 .27 0 0 1-.3 .3l-19 .9-.3-.1zM321.6 162.7l19.2-1a.27 .27 0 0 1 .3 .2 .27 .27 0 0 1-.3 .3l-19 1-.3-.2zM321.6 179l19.2-1a.27 .27 0 0 1 .3 .3 .27 .27 0 0 1-.3 .2l-19 1-.3-.2zM337 178.6h-1.9M340.7 169v1.8a1.56 1.56 0 0 1-1.6 1.4l-43.6 2.2a1.46 1.46 0 0 1-1.5-1M341.1 174l-.3 .3-19.3 .8M341.1 165.9l-.4 .2-18.9 1-.3-.2M341.1 161.8l-.4 .2-19.2 .9M341.1 178.1l-.4 .3-18.9 .9-.3-.1"/>
<path d="M351.1 175.3v.2M351.1 175.3l-4.4 .5M363.7 174.1v.1M363.7 174.1l-12.6 1.2M364.3 175.6v.1M364.5 161.2v15.1a1.47 1.47 0 0 1-1.6 1.4l-14.6 .8a1.41 1.41 0 0 1-1.6-1.3v-14.9a1.57 1.57 0 0 1 1.6-1.3l14.6-.8a1.37 1.37 0 0 1 1.6 1.3M364.5 174l-.8 .1M364.5 176l-17.4 1.8M364.5 176.1a1.55 1.55 0 0 1-1.6 1.4l-14.6 .8a1.48 1.48 0 0 1-1.6-1M364.5 176.3l-17.2 1.8M364.5 175.6h-.3l.3 .2M366.3 179.8l-.3 .1"/>
<path d="M372.5 175.4l4.5-.4a1.72 1.72 0 0 1 1.7 .7M372.5 175.2l4.5-.5a1.17 1.17 0 0 1 1.6 1.2l-3.9 2.3-2.2 .2M376.2 172.7v.2M376.2 172.7l7.7-.7 2.2 .9M376.2 172.7l-3.7 .4M386.1 172.9l-.1 .1 3.6 2a.86 .86 0 0 1 .6 .8 .86 .86 0 0 1-.6 .8l-10.5 6a3.1 3.1 0 0 1-3.4-.4l1.3-.8-.5-.3M386.1 172.9v.2M386.5 175.4l.7-.5 .2 .1zM387.2 174.9v.2M390.2 175.8v.4l-.6 .6-10.5 6.1a3.1 3.1 0 0 1-3.4-.4v-.3M254.7 180.8l1.5 1.8M292.3 181.9l-.4 .5 .4 2"/>
<path d="M293.7 180.4l19.2-1a.27 .27 0 0 1 .3 .3 .27 .27 0 0 1-.3 .2l-18.9 1-.3-.2zM294.1 183.5h-.4M317.6 182.3h-.4M342.4 181l-.3 .1M372.5 180.3l1 .7M372.5 180.5l-.1 .2-80.1 4.1M372.5 180.6l1 .7M373.5 181.3l.7 .2M373.5 181l.8 .3-.1 .1M373.5 181v.3M373.6 180.9v.3M374.2 181.4l1.1 .6 .7-.4"/>
<path d="M374.2 181.4v.3l1 .5 .8-.3v-.3M376.5 181.4l-.5 .3M376.5 181.4l.3 .1M376.5 181.1l-.7 .4 .2 .1M376.5 181.1v.3"/>
<circle cx="342.3" cy="158.9" r=".21"/>
<circle cx="366.2" cy="157.7" r=".21"/>
<circle cx="293.9" cy="161.4" r=".2"/>
<circle cx="317.4" cy="160.2" r=".21"/>
<circle cx="366.1" cy="179.9" r=".21"/>
<circle cx="293.9" cy="183.6" r=".21"/>
<circle cx="317.4" cy="182.4" r=".21"/>
<circle cx="342.3" cy="181.1" r=".22"/>
</g>
<g fill="none" stroke="#000" stroke-width=".3">
<path d="M69.4 39.5v16.6M123.8 39.5v16.6h44M24.2 52.7h35.3M27.4 52.7l.5 2.6h-1zM27.4 52.7v197.8M66.6 52.7v4.5M66.6 58.3v2.3M69.4 42.6l2.5-.5v1zM69.4 42.6h54.4M121.3 42.1l2.5 .5-2.5 .5zM126.7 52.7v4.5M126.7 58.3v2.3"/>
<path d="M164.7 56.1v145M164.7 56.1l.5 2.5h-1zM191.5 54h9.9M194.7 54v30.6M194.7 54l.5 2.5h-1zM66.6 61.7v8.9M66.6 71.8v2.2M66.6 75.1v9M126.7 61.7v8.9M126.7 71.8v2.2M126.7 75.1v9M66.6 85.2v2.2"/>
<path d="M66.6 88.5v9M66.6 98.6v2.2M126.7 85.2v2.2M126.7 88.5v9M126.7 98.6v2.2M191.5 84.6h9.9M194.2 82.1h1l-.5 2.5zM201.1 94.3l2.5-.5v1zM201.1 94.3h62.4M201.1 84.6v12.9M261 93.8l2.5 .5-2.5 .5zM263.5 84.6v12.9"/>
<path d="M312.3 84.6v13M312.3 94.5l2.5-.5v1zM312.3 94.5h80.8M390.6 94l2.5 .5-2.5 .5zM393.1 84v13.6M66.6 102v8.9M66.6 112v2.2M66.6 115.4v8.9M123.8 103.1h44M126.7 102v8.9M126.7 112v2.2M126.7 115.4v8.9"/>
<path d="M164.2 100.6h1l-.5 2.5zM164.7 103.1l.5 2.5h-1zM201.1 112.9l2.5-.5v1zM201.1 112.9h62.4M201.1 109.7v14.7M261 112.4l2.5 .5-2.5 .5zM263.5 109.7v75M66.6 125.4v2.3M66.6 128.8v8.9M66.6 138.8v2.3M126.7 125.4v2.3M126.7 128.8v8.9"/>
<path d="M126.7 138.8v2.3M191.5 120.7h13.2M194.7 120.7v80.9M194.7 120.7l.5 2.5h-1zM66.6 142.2v8.9M66.6 152.2v2.3M66.6 155.6v8.9M123.8 153.1h44M126.7 142.2v8.9M126.7 152.2v2.3M126.7 155.6v8.9M164.2 150.6h1l-.5 2.5z"/>
<path d="M164.7 153.1l.5 2.5h-1zM292 157.9v.2M345.9 153.2v.3M364.6 151.3v.2M365 151.2v.2M365.1 151.2v.3M369.6 153.9v.2M372.4 155.6l-80.2 4.1v.3M372.5 156.5l-80.2 4v-.1M372.7 155.6v.3M373 156v.2M375.2 157.2v.3"/>
<path d="M375.3 157.2v.3M375.7 157.6v.2M376.3 157.9v.2M377 150v.2M379.1 157.9v.2M389.6 151.8v.3M66.6 165.7v2.2M66.6 169v8.9M66.6 179.1v2.2M126.7 165.7v2.2M126.7 169v8.9M126.7 179.1v2.2"/>
<path d="M245.2 165.1l.6 .8-2.3 1.1zM249.3 163.6l-2.9 1.4-2.9 2M261.2 162.7a20.6 20.6 0 0 1 16.1 20.1M293.9 164.4l.1 .1M293.9 168.5l.1 .2M293.9 176.7l.1 .1M295.5 174.4l.1 .2M312.9 179.8v.1M312.9 163.4v.2M312.9 167.5v.2M312.9 175.7v.2M321.8 175.2v.2"/>
<path d="M321.8 167.1v.1M321.8 163v.2M321.8 179.3v.2M339.1 172.2l.1 .2M340.7 170.8l.1 .2M340.7 174.3l.1 .1M340.7 166.1l.1 .2M340.7 162l.1 .2M340.7 178.4l.1 .1M340.7 169.1l.1 .1M348.3 178.3v.2M362.9 177.5v.2"/>
<path d="M364.5 176.1v.2M364.5 161.3v.2M377 174.7v.3M389.6 176.6v.2M66.6 182.4v8.9M66.6 192.5v2.2M66.6 195.8v9M126.7 182.4v8.9M126.7 192.5v2.2M126.7 195.8v9M164.2 198.6h1l-.5 2.5zM194.2 199.1h1l-.5 2.5z"/>
<path d="M261.5 182.8h19M276.7 180.3l.9-.1-.3 2.6zM292 182.6v.2M292.2 184.4h.1M292.2 184.4v.3M293.9 180.7l.1 .2M372.5 180.5l-80.2 4.1v-.2M372.7 180.4v.2M373 180.7v.3M375.2 182v.2M375.3 182v.2M375.7 182.3v.3"/>
<path d="M376.3 182.6v.3M379.1 182.6v.3M66.6 205.9v2.3M66.6 209.3v56.7M123.8 201.1h44M126.7 205.9v2.3M126.7 209.3v64.1M191.5 201.6h66.5M225.8 214.8h128.2v17.4h-128.2zM38.8 238.3v43.1M154.4 238.3v43.1M225.8 220.5h128.2"/>
<path d="M225.8 226.4h128.2M235.5 220.5v11.7M281.5 220.5v11.7M24.2 250.5h28.5M26.9 248h1l-.5 2.5zM38.8 278.2l2.5-.5v1zM38.8 270.2l2.5-.5v1zM38.8 262.8l2.5-.5v1zM38.8 270.2h87.9M38.8 262.8h115.6M38.8 278.2h115.6M64 262.3l2.6 .5-2.6 .5z"/>
<path d="M66.6 262.8l2.5-.5v1zM124.2 269.7l2.5 .5-2.5 .5zM124.2 262.3l2.5 .5-2.5 .5zM126.7 262.8l2.5-.5v1zM151.9 277.7l2.5 .5-2.5 .5zM151.9 262.3l2.5 .5-2.5 .5z"/>
</g>
<g fill="none" stroke="#000" stroke-width=".71">
<path d="M10.1 10h400.1v277h-400.1zM70.1 6.6v3.4M140.2 6.6v3.4M207.3 5h5.8l-2.9 5zM210.2 0v10M280.2 6.6v3.4M350.2 6.6v3.4M6.7 74.2h3.4M410.2 74.2h3.4M.2 148.5h9.9M5.1 145.6l5 2.9-5 2.9zM410.2 148.5l5-2.9v5.8z"/>
<path d="M410.2 148.5h9.9M6.7 222.7h3.4M410.2 222.7h3.4M70.1 287v3.4M140.2 287v3.4M210.2 287l2.9 5h-5.8zM210.2 287v10M280.2 287v3.4M350.2 287v3.4"/>
</g>
<g fill="#000" stroke="#000" stroke-width=".3">
<path d="M27.4 52.7l.5 2.6h-1zM69.4 42.6l2.5-.5v1zM121.3 42.1l2.5 .5-2.5 .5zM164.7 56.1l.5 2.5h-1zM194.7 54l.5 2.5h-1zM194.2 82.1h1l-.5 2.5zM201.1 94.3l2.5-.5v1zM261 93.8l2.5 .5-2.5 .5zM312.3 94.5l2.5-.5v1zM390.6 94l2.5 .5-2.5 .5zM164.2 100.6h1l-.5 2.5zM164.7 103.1l.5 2.5h-1z"/>
<path d="M201.1 112.9l2.5-.5v1zM261 112.4l2.5 .5-2.5 .5zM194.7 120.7l.5 2.5h-1zM164.2 150.6h1l-.5 2.5zM164.7 153.1l.5 2.5h-1zM245.2 165.1l.6 .8-2.3 1.1zM164.2 198.6h1l-.5 2.5zM194.2 199.1h1l-.5 2.5zM276.7 180.3l.9-.1-.3 2.6zM26.9 248h1l-.5 2.5zM38.8 278.2l2.5-.5v1zM38.8 270.2l2.5-.5v1z"/>
<path d="M38.8 262.8l2.5-.5v1zM64 262.3l2.6 .5-2.6 .5zM66.6 262.8l2.5-.5v1zM124.2 269.7l2.5 .5-2.5 .5zM124.2 262.3l2.5 .5-2.5 .5zM126.7 262.8l2.5-.5v1zM151.9 277.7l2.5 .5-2.5 .5zM151.9 262.3l2.5 .5-2.5 .5z"/>
</g>
<text font-size="7.9" x="256.9" y="33.7">CHAPA DOBLADA</text>
<g font-size="6.3">
<text x="45.1" y="24">GLD-V003-SILBRP002 ( Desplegada)</text>
<text x="79.4" y="31.5">SCALE 1 : 5</text>
<text x="290.3" y="123.1">GLD-V003-SILBRP002</text>
<text x="302.5" y="130.6">SCALE 1 : 10</text>
</g>
<g font-size="4.7">
<text x="304.6" y="263.9">Planos Prodrucción</text>
<text x="304.6" y="269.3">Brazo Estruct. TV</text>
</g>
<g font-size="4.2">
<text x="34" y="9.6">6</text>
<text x="104" y="9.6">5</text>
<text x="174" y="9.6">4</text>
<text x="244" y="9.6">3</text>
<text x="314" y="9.6">2</text>
<text x="384" y="9.6">1</text>
<text x="6.8" y="38.7">D</text>
<text x="410.6" y="38.7">D</text>
<text x="7" y="112.9">C</text>
<text x="410.8" y="112.9">C</text>
<text x="7" y="187.1">B</text>
<text x="410.8" y="187.1">B</text>
<text x="278.9" y="219.2">PARTS LIST</text>
<text x="226.7" y="225">QTY</text>
<text x="244.8" y="225">PART NUMBER</text>
<text x="304.6" y="225">DESCRIPTION</text>
<text x="229.5" y="230.8">2</text>
<text x="236.4" y="230.8">GLD-V003-SILBRP002</text>
<text x="282.4" y="230.8">Chapa Soporte Lateral, espesor 3 mm</text>
<text x="7" y="261.3">A</text>
<text x="410.8" y="261.3">A</text>
<text x="34" y="290.4">6</text>
<text x="104" y="290.4">5</text>
<text x="174" y="290.4">4</text>
<text x="244" y="290.4">3</text>
<text x="314" y="290.4">2</text>
<text x="384" y="290.4">1</text>
</g>
<g font-size="3.9">
<text x="93.6" y="41.1">272</text>
<text x="193.2" y="72.3" transform="rotate(-90 193.2 72.3)">306</text>
<text x="163.1" y="82.6" transform="rotate(-90 163.1 82.6)">235</text>
<text x="227.8" y="92.2">623,9</text>
<text x="347.2" y="92.4">808,44</text>
<text x="226.8" y="110.8">623,72</text>
<text x="163.1" y="131.1" transform="rotate(-90 163.1 131.1)">250</text>
<text x="25.3" y="157.1" transform="rotate(-90 25.3 157.1)">988,94</text>
<text x="192.6" y="166.6" transform="rotate(-90 192.6 166.6)">808,44</text>
<text x="163.1" y="180" transform="rotate(-90 163.1 180)">240</text>
<text x="47.2" y="260.7">138,68</text>
<text x="91.2" y="260.7">300,79</text>
<text x="135.1" y="260.7">138,68</text>
<text x="77.3" y="268.1">439,47</text>
<text x="358.5" y="274.9">GLD‐V003‐BRAZOPD002</text>
<text x="91.2" y="276.1">578,15</text>
</g>
<g font-size="3.5">
<text x="65.7" y="145.1" transform="rotate(-90 65.7 145.1)">UP 90.0° R3.00</text>
<text x="125.9" y="145.1" transform="rotate(-90 125.9 145.1)">UP 90.0° R3.00</text>
<text x="250.1" y="163.5">130.0°</text>
</g>
<g font-size="3.1">
<text x="312.8" y="246.8">Tolerancias para dimensiones lineales y angulares sin indicación individual</text>
<text x="312.8" y="250.4">de tolerancia, según ISO 2768‐1:1989</text>
<text x="312.8" y="254">Zonas de rugosidad no especificada, Ra 3.2</text>
<text x="359.7" y="286">1</text>
<text x="377.7" y="285.6">A3</text>
<text x="397" y="285.9">4 /6</text>
</g>
<g font-size="2.4">
<text x="271.2" y="244.4">MATERIAL:</text>
<text x="271.3" y="251.9">ACABADO SUPERFICIAL:</text>
<text x="271.4" y="247.9">Steel, Mild</text>
<text x="271.3" y="254.6">Negro satinado liso</text>
<text x="271.2" y="259.7">SCALE:</text>
<text x="350.6" y="260.8">DRAWN: Raúl Rodríguez G.</text>
<text x="391.2" y="260.6">17/01/2014</text>
<text x="350.6" y="267">CHECKED: Carlos Ruiz M.</text>
<text x="391.2" y="266.6">17/01/2014</text>
<text x="350.7" y="271.4">DWG NO:</text>
<text x="350.8" y="276.8">Id. Ref:</text>
<text x="350.8" y="282.8">REV</text>
<text x="371.2" y="282.9">SIZE</text>
<text x="390.9" y="282.9">SHEET</text>
</g>
</svg>
